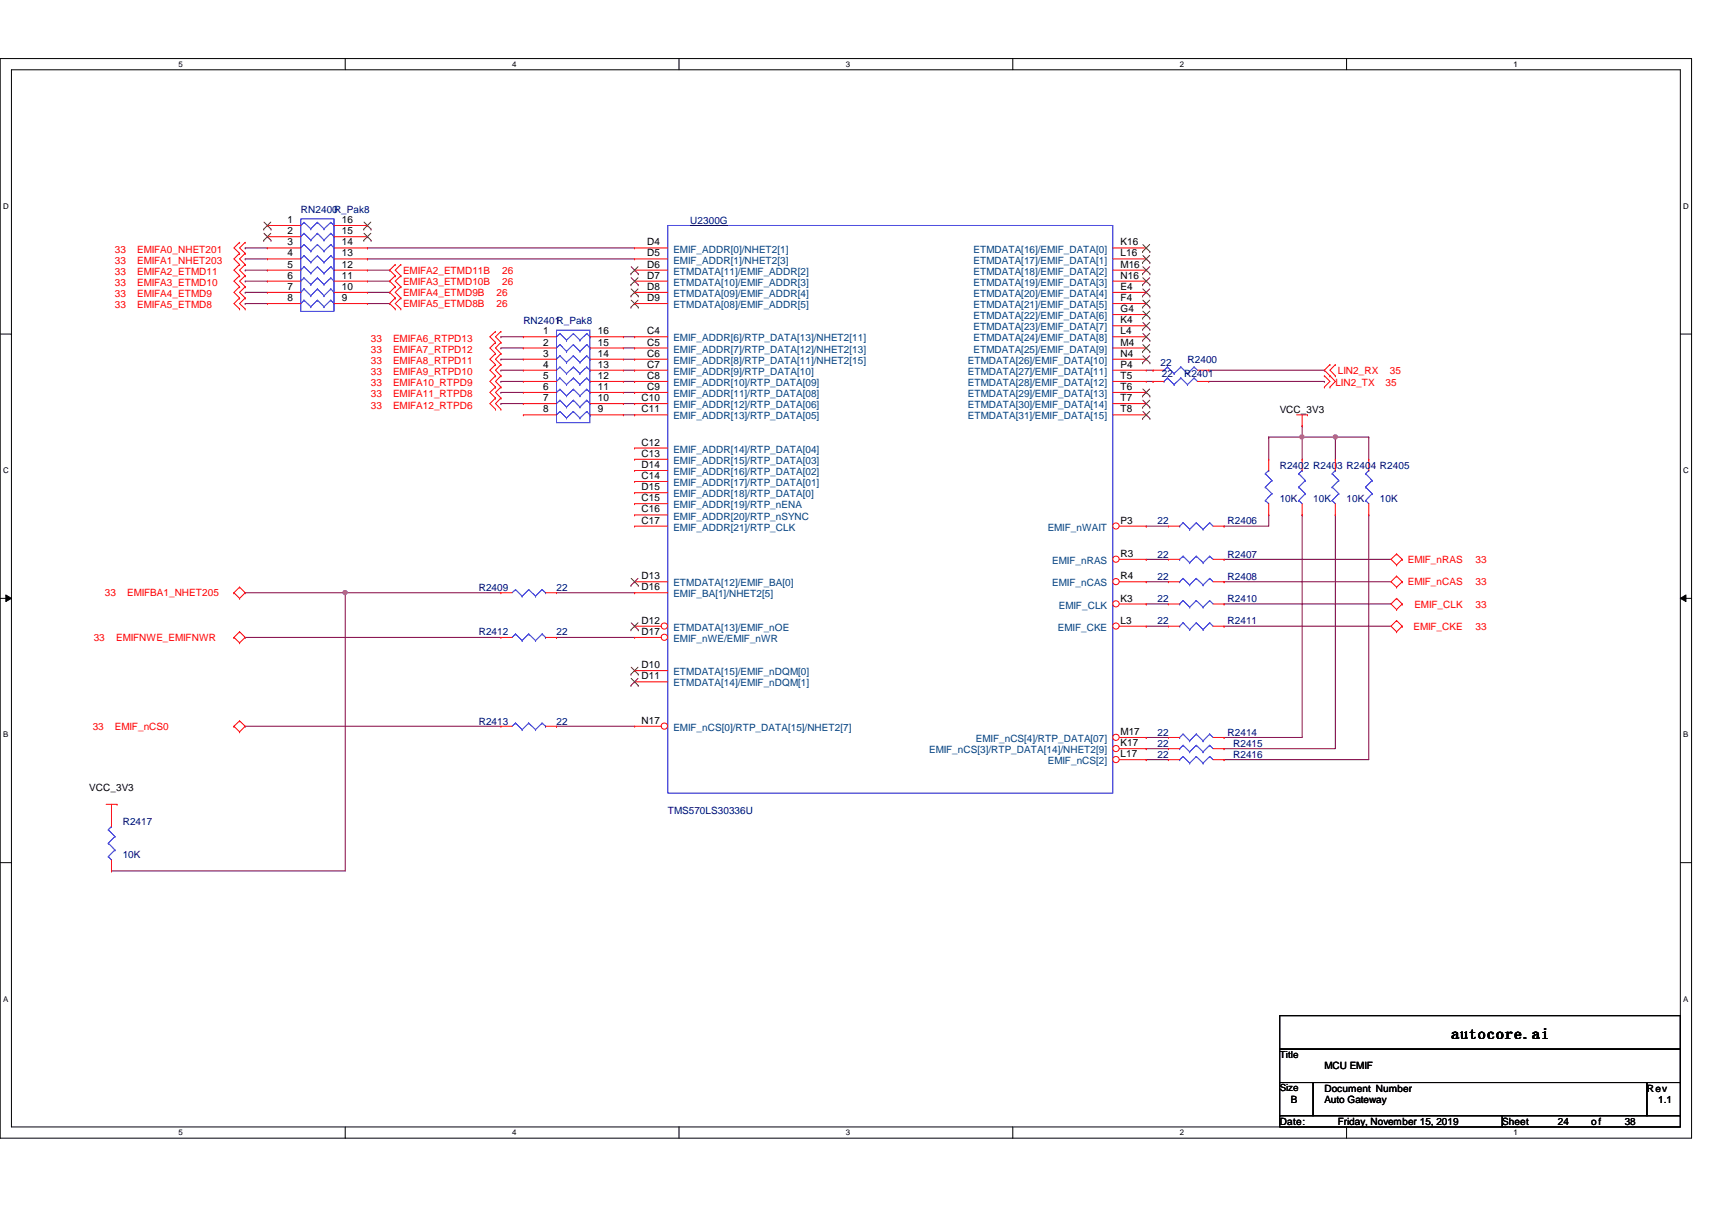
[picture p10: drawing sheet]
<svg xmlns="http://www.w3.org/2000/svg" width="297mm" height="210mm" viewBox="0 0 297 210" stroke-linecap="round" stroke-linejoin="round" font-family="sans-serif">
<path d="M0 10.2h293.5v187.2h-293.5zM2 12.1h289.5v183.4h-289.5z" fill="none" stroke="#000" stroke-width=".17"/>
<g fill="#fff">
<path d="M30.9 10.4h.8v1.5h-.8z"/>
<path d="M30.9 195.7h.8v1.5h-.8z"/>
</g>
<path d="M59.9 10.2v1.9M59.9 195.5v1.9" fill="none" stroke="#000" stroke-width=".17"/>
<g fill="#fff">
<path d="M88.9 10.4h.7v1.5h-.7z"/>
<path d="M88.9 195.7h.7v1.5h-.7z"/>
</g>
<path d="M117.8 10.2v1.9M117.8 195.5v1.9" fill="none" stroke="#000" stroke-width=".17"/>
<g fill="#fff">
<path d="M146.8 10.4h.7v1.5h-.7z"/>
<path d="M146.8 195.7h.7v1.5h-.7z"/>
</g>
<path d="M175.7 10.2v1.9M175.7 195.5v1.9" fill="none" stroke="#000" stroke-width=".17"/>
<g fill="#fff">
<path d="M204.7 10.4h.7v1.5h-.7z"/>
<path d="M204.7 195.7h.7v1.5h-.7z"/>
</g>
<path d="M233.6 10.2v1.9M233.6 195.5v1.9" fill="none" stroke="#000" stroke-width=".17"/>
<g fill="#fff">
<path d="M262.6 10.4h.8v1.5h-.8z"/>
<path d="M262.6 195.7h.8v1.5h-.8z"/>
<path d="M.5 35h1v1.5h-1z"/>
<path d="M292.1 35h.9v1.5h-.9z"/>
<path d="M.5 80.9h1v1.5h-1z"/>
<path d="M292.1 80.9h.9v1.5h-.9z"/>
</g>
<path d="M0 58h2M291.5 58h2" fill="none" stroke="#000" stroke-width=".17"/>
<g fill="#fff">
<path d="M.5 126.7h.9v1.5h-.9z"/>
<path d="M292.1 126.7h.8v1.5h-.8z"/>
</g>
<path d="M0 103.8h2M1 103.2l1 .6-1 .6zM291.5 103.8l1-.6v1.2zM291.5 103.8h2" fill="none" stroke="#000" stroke-width=".17"/>
<path d="M1 103.2l1 .6-1 .6zM291.5 103.8l1-.6v1.2z" fill="#000"/>
<g fill="#fff">
<path d="M.5 172.6h.9v1.5h-.9z"/>
<path d="M292.1 172.6h.8v1.5h-.8z"/>
</g>
<path d="M0 149.6h2M291.5 149.6h2" fill="none" stroke="#000" stroke-width=".17"/>
<g fill="none" stroke="#800040" stroke-width=".17">
<path d="M42.5 43h.1M42.5 44.9h.1M42.5 46.9h.1M42.5 48.8h.1M42.5 50.7h.1M42.5 52.7h.1M42.5 43h3.9M42.5 44.9h3.9M42.5 46.9h3.9M42.5 48.8h3.9M42.5 50.7h3.9M42.5 52.7h3.9"/>
<path d="M86.9 58.4h.1M86.9 58.4h3.9M86.9 60.4h.1M86.9 62.3h.1M86.9 64.2h.1M86.9 66.2h.1M86.9 68.1h.1M86.9 70h.1M86.9 60.4h3.9M86.9 62.3h3.9M86.9 64.2h3.9M86.9 66.2h3.9"/>
<path d="M86.9 68.1h3.9M86.9 70h3.9M198.9 91.3h.1M198.9 97h.1M198.9 97h3.8M198.9 91.3h3.8M212.4 97h.1M212.4 97h28.9M42.5 110.6h.1M42.5 110.6h44.4M59.9 102.8h.1M59.9 102.8h27"/>
<path d="M59.9 102.8v48.3h-40.6M96.6 110.6h.1M96.6 110.6h13.5M96.6 102.8h13.5M110.1 102.8h.1M198.9 108.6h.1M198.9 104.8h.1M198.9 100.9h.1M198.9 104.8h3.8M198.9 100.9h3.8M198.9 108.6h3.8M212.4 104.8h.1"/>
<path d="M212.4 100.9h.1M212.4 108.6h.1M212.4 104.8h28.9M212.4 100.9h28.9M212.4 108.6h28.9M42.5 126h.1M42.5 126h44.4M96.6 126h.1M96.6 126h13.5M198.9 127.9h.1M198.9 129.9h.1M198.9 131.8h.1"/>
<path d="M198.9 127.9h3.8M198.9 129.9h3.8M198.9 131.8h3.8M19.3 151.1h.1"/>
</g>
<circle cx="59.9" cy="102.8" r=".37" fill="#f0f"/>
<circle cx="59.9" cy="102.8" r=".37" fill="none" stroke="#f0f" stroke-width=".17"/>
<path d="M225.9 75.8h.1M225.9 75.8v3.9M225.9 75.8h11.6M231.7 75.8h.1M231.7 75.8v3.9M237.5 75.8h.1M237.5 75.8v3.9M42.5 102.8h.1M42.5 102.8h17.4" fill="none" stroke="#800040" stroke-width=".17"/>
<circle cx="231.7" cy="75.8" r=".37" fill="#f0f"/>
<circle cx="231.7" cy="75.8" r=".37" fill="none" stroke="#f0f" stroke-width=".17"/>
<path d="M220.1 75.8h.1M220.1 75.8v3.9M225.9 73.9h.1M225.9 73.9v1.9h-5.8" fill="none" stroke="#800040" stroke-width=".17"/>
<circle cx="225.9" cy="75.8" r=".37" fill="#f0f"/>
<circle cx="225.9" cy="75.8" r=".37" fill="none" stroke="#f0f" stroke-width=".17"/>
<g fill="none" stroke="#800040" stroke-width=".17">
<path d="M63.8 43h.1M63.8 44.9h.1M63.8 43h46.3M63.8 44.9h46.3M63.8 46.9h3.8M63.8 48.8h3.8M63.8 50.7h3.8M63.8 52.7h3.8M67.6 46.9h.1M67.6 48.8h.1M67.6 50.7h.1M67.6 52.7h.1"/>
<path d="M108.2 58.4h1.9M110.1 58.4h.1M108.2 60.4h1.9M108.2 62.3h1.9M108.2 64.2h1.9M108.2 66.2h1.9M108.2 68.1h1.9M108.2 70h1.9M108.2 72h1.9M110.1 60.4h.1M110.1 62.3h.1M110.1 64.2h.1"/>
<path d="M110.1 66.2h.1M110.1 68.1h.1M110.1 70h.1M110.1 72h.1M198.9 64.2h1.2M198.9 66.2h1.2M200.1 64.2h.1M200.1 66.2h.1M209.7 64.2h20.1M209.7 66.2h20.1M229.8 64.2h.1M229.8 66.2h.1"/>
<path d="M212.4 91.3h.1M220.1 89.3h.1M220.1 89.3v2h-7.7M225.9 89.3h.1M225.9 89.3v38.6h-13.5M231.7 89.3h.1M231.7 89.3v40.6h-19.3M237.5 89.3h.1M237.5 89.3v42.5h-25.1M212.4 131.8h.1M212.4 129.9h.1M212.4 127.9h.1"/>
</g>
<g fill="none" stroke="#f00" stroke-width=".17">
<path d="M41.6 42h.1M41.6 43.9h.1M41.6 45.9h.1M41.6 47.8h.1M41.6 49.7h.1M41.6 51.7h.1M41.6 53.6h.1M41.6 42l-1 1 1 .9M41.6 43.9l-1 1 1 1M41.6 45.9l-1 1 1 .9M41.6 47.8l-1 1 1 .9M41.6 49.7l-1 1 1 1"/>
<path d="M41.6 51.7l-1 1 1 .9M42.5 42h.1M42.5 43.9h.1M42.5 45.9h.1M42.5 47.8h.1M42.5 49.7h.1M42.5 51.7h.1M42.5 53.6h.1M42.5 42l-.9 1 .9 .9M42.5 43.9l-.9 1 .9 1M42.5 45.9l-.9 1 .9 .9M42.5 47.8l-.9 1 .9 .9"/>
<path d="M42.5 49.7l-.9 1 .9 1M42.5 51.7l-.9 1 .9 .9M68.6 45.9h.1M68.6 47.8h.1M68.6 49.7h.1M68.6 51.7h.1M68.6 53.6h.1M68.6 45.9l-1 1 1 .9M68.6 47.8l-1 1 1 .9M68.6 49.7l-1 1 1 1M68.6 51.7l-1 1 1 .9M69.6 47.8h.1"/>
<path d="M69.6 45.9h.1M69.6 49.7h.1M69.6 51.7h.1M69.6 53.6h.1M69.6 45.9l-1 1 1 .9M69.6 47.8l-1 1 1 .9M69.6 49.7l-1 1 1 1M69.6 51.7l-1 1 1 .9M86 57.5h.1M86 59.4h.1M86 59.4l-1 1 1 .9M86 57.5l-1 .9 1 1"/>
<path d="M86.9 57.5h.1M86.9 59.4h.1M86.9 57.5l-.9 .9 .9 1M86.9 59.4l-.9 1 .9 .9M110.1 43h.1M110.1 44.9h.1M110.1 46.9h.1M110.1 48.8h.1M110.1 50.7h.1M110.1 52.7h.1M110.1 58.4h.1M110.1 43h5.8"/>
<path d="M110.1 44.9h5.8M110.1 46.9h5.8M110.1 48.8h5.8M110.1 50.7h5.8M110.1 52.7h5.8M110.1 58.4h5.8M193.1 43h5.8M193.1 44.9h5.8M193.1 46.9h5.8M193.1 48.8h5.8M193.1 50.7h5.8M193.1 52.7h5.8"/>
<path d="M193.1 54.6h5.8M193.1 56.5h5.8M193.1 58.4h5.8M198.9 43h.1M198.9 44.9h.1M198.9 46.9h.1M198.9 48.8h.1M198.9 50.7h.1M198.9 52.7h.1M198.9 54.6h.1M198.9 56.5h.1M198.9 58.4h.1"/>
<path d="M86 61.3h.1M86 63.2h.1M86 65.2h.1M86 67.1h.1M86 69h.1M86 71h.1M86 65.2l-1 1 1 .9M86 61.3l-1 1 1 .9M86 63.2l-1 1 1 1M86 67.1l-1 1 1 .9M86 69l-1 1 1 1M86.9 61.3h.1"/>
<path d="M86.9 63.2h.1M86.9 65.2h.1M86.9 67.1h.1M86.9 69h.1M86.9 71h.1M86.9 61.3l-.9 1 .9 .9M86.9 63.2l-.9 1 .9 1M86.9 65.2l-.9 1 .9 .9M86.9 67.1l-.9 1 .9 .9M86.9 69l-.9 1 .9 1M110.1 60.4h.1M110.1 62.3h.1"/>
<path d="M110.1 64.2h.1M110.1 66.2h.1M110.1 68.1h.1M110.1 70h.1M110.1 72h.1M110.1 77.7h.1M110.1 79.7h.1M110.1 72h5.8M110.1 60.4h5.8M110.1 62.3h5.8M110.1 64.2h5.8M110.1 66.2h5.8"/>
<path d="M110.1 68.1h5.8M110.1 70h5.8M110.1 77.7h5.8M110.1 79.7h5.8M193.1 72h5.8M193.1 60.4h5.8M193.1 62.3h5.8M193.1 64.2h5.8M193.1 66.2h5.8M193.1 68.1h5.8M193.1 70h5.8M198.9 60.4h.1"/>
<path d="M198.9 62.3h.1M198.9 64.2h.1M198.9 66.2h.1M198.9 68.1h.1M198.9 70h.1M198.9 72h.1M225 72h1.9M225.9 73.9h.1M225.9 79.7h.1M225.9 72v1.9M225.9 79.7v1.9M226.9 72h.1"/>
<path d="M229.8 65.2h.1M229.8 67.1h.1M229.8 65.2l1 1-1 .9M230.8 63.2h.1M230.8 65.2h.1M230.8 67.1h.1M230.8 63.2l-1 1 1 1M230.8 65.2l.9 1-.9 .9M231.7 65.2h.1M231.7 63.2h.1M231.7 63.2l-.9 1 .9 1M110.1 81.6h.1"/>
<path d="M110.1 83.5h.1M110.1 85.5h.1M110.1 87.4h.1M110.1 89.3h.1M110.1 91.3h.1M110.1 81.6h5.8M110.1 83.5h5.8M110.1 85.5h5.8M110.1 87.4h5.8M110.1 89.3h5.8M110.1 91.3h5.8M225.9 89.3h.1"/>
<path d="M225.9 87.4v1.9M242.3 99.9h.1M242.3 96.1h.1M242.3 98h.1M242.3 99.9l-1 1 1 1M242.3 99.9l1 1M242.3 96.1l-1 .9 1 1M242.3 96.1l1 .9M243.3 97h.1M243.3 97l-1 1M40.6 102.8h.1M40.6 110.6h.1"/>
<path d="M40.6 102.8l1 1M40.6 110.6l1 .9M41.6 101.9h.1M41.6 103.8h.1M41.6 109.6h.1M41.6 111.5h.1M41.6 101.9l.9 .9-.9 1M41.6 101.9l-1 .9M41.6 109.6l.9 1-.9 .9M41.6 109.6l-1 1M110.1 100.9h.1M110.1 102.8h.1"/>
<path d="M110.1 100.9h5.8M110.1 102.8h5.8M242.3 107.7h.1M242.3 109.6h.1M242.3 103.8h.1M242.3 105.7h.1M242.3 101.9h.1M242.3 107.7l-1 .9 1 1M242.3 107.7l1 .9M242.3 103.8l-1 1 1 .9M242.3 103.8l1 1M243.3 108.6h.1"/>
<path d="M243.3 104.8h.1M243.3 100.9h.1M243.3 108.6l-1 1M243.3 104.8l-1 .9M243.3 100.9l-1 1M18.4 139.5h1.9M19.3 139.5v1.9M20.3 139.5h.1M40.6 126h.1M40.6 126l1 1M41.6 125.1h.1M41.6 127h.1"/>
<path d="M41.6 125.1l.9 .9-.9 1M41.6 125.1l-1 .9M19.3 141.4h.1"/>
</g>
<path d="M222 176.2h69.5v5.8h-69.5zM222 182h69.5v5.8h-69.5zM222 187.8h5.8v5.7h-5.8zM222 193.5h38.6v2h-38.6zM227.8 187.8h57.9v5.7h-57.9zM260.6 193.5h30.9v2h-30.9zM285.7 187.8h5.8v5.7h-5.8z" fill="none" stroke="#000" stroke-width=".17"/>
<g fill="none" stroke="#00f" stroke-width=".17">
<path d="M115.9 39.1h77.2v98.5h-77.2zM225.3 86.8h.1M225.3 84.5h.1M225.3 82.2h.1M225.3 86.8l.6 .6M225.3 84.5l1.2 1.1M225.3 82.2l1.2 1.2M225.9 81.6h.1M225.9 81.6l-.6 .6M226.5 85.6h.1M226.5 83.4h.1M226.5 85.6l-1.2 1.2"/>
<path d="M226.5 83.4l-1.2 1.1"/>
</g>
<path d="M119.8 39.1h6.5" fill="none" stroke="#000080" stroke-width=".17"/>
<g fill="none" stroke="#804000" stroke-width=".17">
<path d="M109.5 47.5h.1M109.5 49.4h.1M109.5 51.4h.1M109.5 53.3h.1M109.5 46.3l1.2 1.2M109.5 48.2l1.2 1.2M109.5 50.1l1.2 1.3M109.5 52.1l1.2 1.2M110.7 46.3l-1.2 1.2M110.7 48.2l-1.2 1.2M110.7 50.1l-1.2 1.3M110.7 52.1l-1.2 1.2"/>
<path d="M110.7 47.5h.1M110.7 49.4h.1M110.7 51.4h.1M110.7 53.3h.1M198.2 43.6h.1M198.2 45.6h.1M198.2 47.5h.1M198.2 49.4h.1M198.2 51.4h.1M198.2 53.3h.1M198.2 55.2h.1M198.2 57.1h.1"/>
<path d="M198.2 59.1h.1M198.3 42.4l1.2 1.2M198.3 44.3l1.2 1.3M198.3 46.3l1.2 1.2M198.3 48.2l1.2 1.2M198.3 50.1l1.2 1.3M198.3 52.1l1.2 1.2M198.3 54l1.2 1.2M198.3 55.9l1.2 1.2M198.3 57.8l1.2 1.3M198.3 59.8l1.2 1.2M199.5 42.4l-1.3 1.2"/>
<path d="M199.5 44.3l-1.3 1.3M199.5 46.3l-1.3 1.2M199.5 48.2l-1.3 1.2M199.5 50.1l-1.3 1.3M199.5 52.1l-1.3 1.2M199.5 54l-1.3 1.2M199.5 55.9l-1.3 1.2M199.5 57.8l-1.3 1.3M199.5 59.8l-1.3 1.2M199.5 43.6h.1M199.5 45.6h.1M199.5 47.5h.1"/>
<path d="M199.5 49.4h.1M199.5 51.4h.1M199.5 53.3h.1M199.5 55.2h.1M199.5 57.1h.1M199.5 59.1h.1M198.2 61h.1M198.2 62.9h.1M198.2 68.7h.1M198.2 70.7h.1M198.2 72.6h.1M198.3 61.7l1.2 1.2"/>
<path d="M198.3 67.5l1.2 1.2M198.3 69.4l1.2 1.3M198.3 71.4l1.2 1.2M199.5 61.7l-1.3 1.2M199.5 67.5l-1.3 1.2M199.5 69.4l-1.3 1.3M199.5 71.4l-1.3 1.2M199.5 61h.1M199.5 62.9h.1M199.5 68.7h.1M199.5 70.7h.1M199.5 72.6h.1"/>
<path d="M109.5 101.6h.1M109.5 100.3l1.2 1.3M110.7 100.3l-1.2 1.3M110.7 101.6h.1"/>
</g>
<circle cx="115.3" cy="108.6" r=".55" fill="#fff"/>
<g fill="none" stroke="#f00" stroke-width=".17">
<path d="M110.1 108.6h.1M110.1 108.6h4.6"/>
<circle cx="115.3" cy="108.6" r=".55"/>
</g>
<path d="M109.5 109.3h.1M109.5 108l1.2 1.3M110.7 108l-1.2 1.3M110.7 109.3h.1" fill="none" stroke="#804000" stroke-width=".17"/>
<circle cx="115.3" cy="110.5" r=".55" fill="#fff"/>
<g fill="none" stroke="#f00" stroke-width=".17">
<path d="M110.1 110.6h.1M110.1 116.3h.1M110.1 118.3h.1M110.1 110.6h4.6M110.1 116.3h5.8M110.1 118.3h5.8"/>
<circle cx="115.3" cy="110.5" r=".55"/>
</g>
<path d="M109.5 117h.1M109.5 118.9h.1M109.5 115.7l1.2 1.3M109.5 117.7l1.2 1.2M110.7 115.7l-1.2 1.3M110.7 117.7l-1.2 1.2M110.7 117h.1M110.7 118.9h.1" fill="none" stroke="#804000" stroke-width=".17"/>
<circle cx="115.3" cy="126" r=".55" fill="#fff"/>
<g fill="none" stroke="#f00" stroke-width=".17">
<path d="M110.1 126h.1M110.1 126h4.6"/>
<circle cx="115.3" cy="126" r=".55"/>
</g>
<circle cx="193.6" cy="129.9" r=".55" fill="#fff"/>
<g fill="none" stroke="#f00" stroke-width=".17">
<path d="M194.2 129.9h4.7M198.9 129.9h.1"/>
<circle cx="193.6" cy="129.9" r=".55"/>
</g>
<circle cx="193.6" cy="127.9" r=".55" fill="#fff"/>
<g fill="none" stroke="#f00" stroke-width=".17">
<path d="M194.2 127.9h4.7M198.9 127.9h.1"/>
<circle cx="193.6" cy="127.9" r=".55"/>
</g>
<circle cx="193.6" cy="131.8" r=".55" fill="#fff"/>
<g fill="none" stroke="#f00" stroke-width=".17">
<path d="M194.2 131.8h4.7M198.9 131.8h.1"/>
<circle cx="193.6" cy="131.8" r=".55"/>
</g>
<circle cx="193.6" cy="108.6" r=".55" fill="#fff"/>
<g fill="none" stroke="#f00" stroke-width=".17">
<path d="M194.2 108.6h4.7M198.9 108.6h.1"/>
<circle cx="193.6" cy="108.6" r=".55"/>
</g>
<circle cx="193.6" cy="104.7" r=".55" fill="#fff"/>
<g fill="none" stroke="#f00" stroke-width=".17">
<path d="M194.2 104.8h4.7M198.9 104.8h.1"/>
<circle cx="193.6" cy="104.7" r=".55"/>
</g>
<circle cx="193.6" cy="100.9" r=".55" fill="#fff"/>
<g fill="none" stroke="#f00" stroke-width=".17">
<path d="M194.2 100.9h4.7M198.9 100.9h.1"/>
<circle cx="193.6" cy="100.9" r=".55"/>
</g>
<circle cx="193.6" cy="97" r=".55" fill="#fff"/>
<g fill="none" stroke="#f00" stroke-width=".17">
<path d="M194.2 97h4.7M198.9 97h.1"/>
<circle cx="193.6" cy="97" r=".55"/>
</g>
<circle cx="193.6" cy="91.2" r=".55" fill="#fff"/>
<g fill="none" stroke="#f00" stroke-width=".17">
<path d="M46.4 39.1h.1M46.4 39.1h5.8M58 39.1h5.8M63.8 39.1h.1M46.4 41.1h.1M46.4 43h.1M46.4 44.9h.1M46.4 46.9h.1M46.4 48.8h.1M46.4 50.7h.1M46.4 52.7h.1M46.4 41.1h5.8"/>
<path d="M46.4 43h5.8M46.4 44.9h5.8M46.4 46.9h5.8M46.4 48.8h5.8M46.4 50.7h5.8M46.4 52.7h5.8M58 41.1h5.8M58 43h5.8M58 44.9h5.8M58 46.9h5.8M58 48.8h5.8M58 50.7h5.8"/>
<path d="M58 52.7h5.8M63.8 52.7h.1M63.8 50.7h.1M63.8 48.8h.1M63.8 46.9h.1M63.8 44.9h.1M63.8 43h.1M63.8 41.1h.1M90.8 58.4h.1M90.8 58.4h5.8M102.4 58.4h5.8M108.2 58.4h.1"/>
<path d="M90.8 60.4h.1M90.8 62.3h.1M90.8 64.2h.1M90.8 66.2h.1M90.8 68.1h.1M90.8 70h.1M90.8 72h.1M90.8 64.2h5.8M90.8 60.4h5.8M90.8 62.3h5.8M90.8 66.2h5.8M90.8 68.1h5.8"/>
<path d="M90.8 70h5.8M90.8 72h5.8M102.4 64.2h5.8M102.4 60.4h5.8M102.4 62.3h5.8M102.4 66.2h5.8M102.4 68.1h5.8M102.4 70h5.8M102.4 72h5.8M108.2 72h.1M108.2 70h.1M108.2 68.1h.1"/>
<path d="M108.2 66.2h.1M108.2 64.2h.1M108.2 62.3h.1M108.2 60.4h.1M200.1 64.2h.1M200.1 66.2h.1M200.1 64.2h1.9M200.1 66.2h1.9M207.8 64.2h1.9M207.8 66.2h1.9M209.7 64.2h.1M209.7 66.2h.1"/>
<path d="M220.1 79.7h.1M220.1 79.7v1.9M231.7 79.7h.1M231.7 79.7v1.9M237.5 79.7h.1M237.5 79.7v1.9M194.2 91.3h4.7M198.9 91.3h.1M202.7 91.3h.1M202.7 97h.1M202.7 91.3h2M202.7 97h2"/>
<path d="M210.5 91.3h1.9M210.5 97h1.9M212.4 91.3h.1M212.4 97h.1M220.1 89.3h.1M220.1 87.4v1.9M231.7 89.3h.1M231.7 87.4v1.9M237.5 89.3h.1M237.5 87.4v1.9M86.9 102.8h.1M86.9 110.6h.1"/>
<path d="M86.9 102.8h2M86.9 110.6h2M94.7 102.8h1.9M94.7 110.6h1.9M96.6 102.8h.1M96.6 110.6h.1M202.7 100.9h.1M202.7 104.8h.1M202.7 108.6h.1M202.7 100.9h2M202.7 104.8h2M202.7 108.6h2"/>
<path d="M210.5 100.9h1.9M210.5 104.8h1.9M210.5 108.6h1.9M212.4 100.9h.1M212.4 104.8h.1M212.4 108.6h.1M86.9 126h.1M86.9 126h2M94.7 126h1.9M96.6 126h.1M202.7 131.8h.1M202.7 127.9h.1"/>
<path d="M202.7 129.9h.1M202.7 131.8h2M202.7 127.9h2M202.7 129.9h2M210.5 131.8h1.9M210.5 127.9h1.9M210.5 129.9h1.9M212.4 131.8h.1M212.4 127.9h.1M212.4 129.9h.1M19.3 151.1h.1M19.3 141.4h.1"/>
<path d="M19.3 141.4v2M19.3 149.2v1.9"/>
<circle cx="193.6" cy="91.2" r=".55"/>
</g>
<g fill="none" stroke="#00f" stroke-width=".17">
<path d="M52.2 38h5.8v16h-5.8zM52.7 38.6h.1M52.7 38.6l1.2 1.1M52.7 38.6l-.5 .5M53.9 39.7h.1M55.1 38.6h.1M55.1 38.6l1.1 1.1M55.1 38.6l-1.2 1.1M56.2 39.7h.1M57.4 38.6h.1M57.4 38.6l.6 .5M57.4 38.6l-1.2 1.1"/>
<path d="M58 39.1h.1M52.7 40.5h.1M52.7 42.4h.1M52.7 44.4h.1M52.7 46.3h.1M52.7 48.2h.1M52.7 50.1h.1M52.7 52.1h.1M52.7 40.5l1.2 1.2M52.7 40.5l-.5 .6M52.7 42.4l1.2 1.2M52.7 42.4l-.5 .6"/>
<path d="M52.7 44.4l1.2 1.1M52.7 44.4l-.5 .5M52.7 46.3l1.2 1.1M52.7 46.3l-.5 .6M52.7 48.2l1.2 1.2M52.7 48.2l-.5 .6M52.7 50.1l1.2 1.2M52.7 50.1l-.5 .6M52.7 52.1l1.2 1.1M52.7 52.1l-.5 .6M53.9 41.7h.1M53.9 43.6h.1"/>
<path d="M53.9 45.5h.1M53.9 47.4h.1M53.9 49.4h.1M53.9 51.3h.1M53.9 53.2h.1M55.1 40.5h.1M55.1 42.4h.1M55.1 44.4h.1M55.1 46.3h.1M55.1 48.2h.1M55.1 50.1h.1M55.1 52.1h.1"/>
<path d="M55.1 40.5l1.1 1.2M55.1 40.5l-1.2 1.2M55.1 42.4l1.1 1.2M55.1 42.4l-1.2 1.2M55.1 44.4l1.1 1.1M55.1 44.4l-1.2 1.1M55.1 46.3l1.1 1.1M55.1 46.3l-1.2 1.1M55.1 48.2l1.1 1.2M55.1 48.2l-1.2 1.2M55.1 50.1l1.1 1.2M55.1 50.1l-1.2 1.2"/>
<path d="M55.1 52.1l1.1 1.1M55.1 52.1l-1.2 1.1M56.2 41.7h.1M56.2 43.6h.1M56.2 45.5h.1M56.2 47.4h.1M56.2 49.4h.1M56.2 51.3h.1M56.2 53.2h.1M57.4 40.5h.1M57.4 42.4h.1M57.4 44.4h.1"/>
<path d="M57.4 46.3h.1M57.4 48.2h.1M57.4 50.1h.1M57.4 52.1h.1M57.4 40.5l.6 .6M57.4 40.5l-1.2 1.2M57.4 42.4l.6 .6M57.4 42.4l-1.2 1.2M57.4 44.4l.6 .5M57.4 44.4l-1.2 1.1M57.4 46.3l.6 .6M57.4 46.3l-1.2 1.1"/>
<path d="M57.4 48.2l.6 .6M57.4 48.2l-1.2 1.2M57.4 50.1l.6 .6M57.4 50.1l-1.2 1.2M57.4 52.1l.6 .6M57.4 52.1l-1.2 1.1M58 41.1h.1M58 43h.1M58 44.9h.1M58 46.9h.1M58 48.8h.1M58 50.7h.1"/>
<path d="M58 52.7h.1M96.6 57.3h5.8v16h-5.8zM97.2 57.9h.1M97.2 59.8h.1M97.2 57.9l1.1 1.1M97.2 57.9l-.6 .5M97.2 59.8l1.1 1.2M97.2 59.8l-.6 .6M98.3 59h.1M99.5 57.9h.1M99.5 59.8h.1M99.5 57.9l1.1 1.1"/>
<path d="M99.5 57.9l-1.2 1.1M99.5 59.8l1.1 1.2M99.5 59.8l-1.2 1.2M100.6 59h.1M101.8 57.9h.1M101.8 59.8h.1M101.8 57.9l.6 .5M101.8 57.9l-1.2 1.1M101.8 59.8l.6 .6M101.8 59.8l-1.2 1.2M102.4 58.4h.1M97.2 61.7h.1"/>
<path d="M97.2 63.7h.1M97.2 65.6h.1M97.2 67.5h.1M97.2 69.4h.1M97.2 71.4h.1M97.2 61.7l1.1 1.2M97.2 61.7l-.6 .6M97.2 63.7l1.1 1.1M97.2 63.7l-.6 .5M97.2 65.6l1.1 1.1M97.2 65.6l-.6 .6M97.2 67.5l1.1 1.2"/>
<path d="M97.2 67.5l-.6 .6M97.2 69.4l1.1 1.2M97.2 69.4l-.6 .6M97.2 71.4l1.1 1.1M97.2 71.4l-.6 .6M98.3 61h.1M98.3 62.9h.1M98.3 64.8h.1M98.3 66.7h.1M98.3 68.7h.1M98.3 70.6h.1M98.3 72.5h.1"/>
<path d="M99.5 61.7h.1M99.5 63.7h.1M99.5 65.6h.1M99.5 67.5h.1M99.5 69.4h.1M99.5 71.4h.1M99.5 61.7l1.1 1.2M99.5 61.7l-1.2 1.2M99.5 63.7l1.1 1.1M99.5 63.7l-1.2 1.1M99.5 65.6l1.1 1.1M99.5 65.6l-1.2 1.1"/>
<path d="M99.5 67.5l1.1 1.2M99.5 67.5l-1.2 1.2M99.5 69.4l1.1 1.2M99.5 69.4l-1.2 1.2M99.5 71.4l1.1 1.1M99.5 71.4l-1.2 1.1M100.6 61h.1M100.6 62.9h.1M100.6 64.8h.1M100.6 66.7h.1M100.6 68.7h.1M100.6 70.6h.1"/>
<path d="M100.6 72.5h.1M101.8 61.7h.1M101.8 63.7h.1M101.8 65.6h.1M101.8 67.5h.1M101.8 69.4h.1M101.8 71.4h.1M101.8 61.7l.6 .6M101.8 61.7l-1.2 1.2M101.8 63.7l.6 .5M101.8 63.7l-1.2 1.1M101.8 65.6l.6 .6"/>
<path d="M101.8 65.6l-1.2 1.1M101.8 67.5l.6 .6M101.8 67.5l-1.2 1.2M101.8 69.4l.6 .6M101.8 69.4l-1.2 1.2M101.8 71.4l.6 .6M101.8 71.4l-1.2 1.1M102.4 60.4h.1M102.4 62.3h.1M102.4 64.2h.1M102.4 66.2h.1M102.4 68.1h.1"/>
<path d="M102.4 70h.1M102.4 72h.1M202 64.2h.1M202 66.2h.1M202.6 63.7h.1M202.6 65.6h.1M202.6 63.7l1.1 1.1M202.6 63.7l-.6 .5M202.6 65.6l1.1 1.1M202.6 65.6l-.6 .6M203.7 64.8h.1M203.7 66.7h.1"/>
<path d="M204.9 63.7h.1M204.9 65.6h.1M204.9 63.7l1.1 1.1M204.9 63.7l-1.2 1.1M204.9 65.6l1.1 1.1M204.9 65.6l-1.2 1.1M206 64.8h.1M206 66.7h.1M207.2 63.7h.1M207.2 65.6h.1M207.2 63.7l.6 .5M207.2 63.7l-1.2 1.1"/>
<path d="M207.2 65.6l.6 .6M207.2 65.6l-1.2 1.1M204.7 91.3h.1M204.7 97h.1M205.3 90.7h.1M205.3 96.5h.1M205.3 90.7l1.1 1.1M205.3 90.7l-.6 .6M205.3 96.5l1.1 1.1M205.3 96.5l-.6 .5M206.4 91.8h.1M206.4 97.6h.1"/>
<path d="M207.6 90.7h.1M207.6 96.5h.1M207.6 90.7l1.1 1.1M207.6 90.7l-1.2 1.1M207.6 96.5l-1.2 1.1M207.6 96.5l1.1 1.1M208.7 91.8h.1M208.7 97.6h.1M209.9 90.7h.1M209.9 96.5h.1M209.9 90.7l.6 .6M209.9 90.7l-1.2 1.1"/>
<path d="M209.9 96.5l.6 .5M209.9 96.5l-1.2 1.1M219.5 86.8h.1M219.5 84.5h.1M219.5 82.2h.1M219.5 86.8l.6 .6M219.5 84.5l1.2 1.1M219.5 82.2l1.2 1.2M220.1 81.6h.1M220.1 81.6l-.6 .6M220.7 85.6h.1M220.7 83.4h.1"/>
<path d="M220.7 85.6l-1.2 1.2M220.7 83.4l-1.2 1.1M231.1 86.8h.1M231.1 84.5h.1M231.1 82.2h.1M231.1 86.8l.6 .6M231.1 84.5l1.2 1.1M231.1 82.2l1.2 1.2M231.7 81.6h.1M231.7 81.6l-.6 .6M232.3 85.6h.1M232.3 83.4h.1"/>
<path d="M232.3 85.6l-1.2 1.2M232.3 83.4l-1.2 1.1M236.9 86.8h.1M236.9 84.5h.1M236.9 82.2h.1M236.9 86.8l.6 .6M236.9 84.5l1.2 1.1M236.9 82.2l1.2 1.2M237.5 81.6h.1M237.5 81.6l-.6 .6M238.1 85.6h.1M238.1 83.4h.1"/>
<path d="M238.1 85.6l-1.2 1.2M238.1 83.4l-1.2 1.1M89.4 102.3h.1M89.4 110h.1M89.4 102.3l-.5 .5M89.4 102.3l1.2 1.1M89.4 110l-.5 .6M89.4 110l1.2 1.1M90.6 103.4h.1M90.6 111.1h.1M91.7 102.3h.1M91.7 110h.1"/>
<path d="M91.7 102.3l-1.1 1.1M91.7 102.3l1.2 1.1M91.7 110l-1.1 1.1M91.7 110l1.2 1.1M92.9 103.4h.1M92.9 111.1h.1M94.1 102.3h.1M94.1 110h.1M94.1 102.3l-1.2 1.1M94.1 102.3l.6 .5M94.1 110l-1.2 1.1M94.1 110l.6 .6"/>
<path d="M94.7 102.8h.1M94.7 110.6h.1M204.7 100.9h.1M204.7 104.8h.1M204.7 108.6h.1M205.3 100.3h.1M205.3 104.2h.1M205.3 108h.1M205.3 100.3l1.1 1.2M205.3 100.3l-.6 .6M205.3 104.2l1.1 1.1M205.3 104.2l-.6 .6"/>
<path d="M205.3 108l1.1 1.2M205.3 108l-.6 .6M206.4 101.5h.1M206.4 105.3h.1M206.4 109.2h.1M207.6 100.3h.1M207.6 104.2h.1M207.6 108h.1M207.6 100.3l1.1 1.2M207.6 100.3l-1.2 1.2M207.6 104.2l1.1 1.1M207.6 104.2l-1.2 1.1"/>
<path d="M207.6 108l1.1 1.2M207.6 108l-1.2 1.2M208.7 101.5h.1M208.7 105.3h.1M208.7 109.2h.1M209.9 100.3h.1M209.9 104.2h.1M209.9 108h.1M209.9 100.3l.6 .6M209.9 100.3l-1.2 1.2M209.9 104.2l.6 .6M209.9 104.2l-1.2 1.1"/>
<path d="M209.9 108l.6 .6M209.9 108l-1.2 1.2M89.4 125.4h.1M89.4 125.4l-.5 .6M89.4 125.4l1.2 1.2M90.6 126.6h.1M91.7 125.4h.1M91.7 125.4l-1.1 1.2M91.7 125.4l1.2 1.2M92.9 126.6h.1M94.1 125.4h.1M94.1 125.4l-1.2 1.2"/>
<path d="M94.1 125.4l.6 .6M94.7 126h.1M204.7 131.8h.1M204.7 127.9h.1M204.7 129.9h.1M205.3 131.2h.1M205.3 127.3h.1M205.3 129.3h.1M205.3 131.2l1.1 1.2M205.3 131.2l-.6 .6M205.3 127.3l1.1 1.2M205.3 127.3l-.6 .6"/>
<path d="M205.3 129.3l1.1 1.1M205.3 129.3l-.6 .6M206.4 132.4h.1M206.4 128.5h.1M206.4 130.4h.1M207.6 131.2h.1M207.6 127.3h.1M207.6 129.3h.1M207.6 131.2l1.1 1.2M207.6 131.2l-1.2 1.2M207.6 127.3l1.1 1.2M207.6 127.3l-1.2 1.2"/>
<path d="M207.6 129.3l1.1 1.1M207.6 129.3l-1.2 1.1M208.7 132.4h.1M208.7 128.5h.1M208.7 130.4h.1M209.9 131.2h.1M209.9 127.3h.1M209.9 129.3h.1M209.9 131.2l.6 .6M209.9 131.2l-1.2 1.2M209.9 127.3l.6 .6M209.9 127.3l-1.2 1.2"/>
<path d="M209.9 129.3l.6 .6M209.9 129.3l-1.2 1.1M18.8 148.6h.1M18.8 146.3h.1M18.8 143.9h.1M18.8 148.6l.5 .6M18.8 146.3l1.1 1.1M18.8 143.9l1.1 1.2M19.3 143.4h.1M19.3 143.4l-.5 .5M19.9 147.4h.1M19.9 145.1h.1"/>
<path d="M19.9 147.4l-1.1 1.2M19.9 145.1l-1.1 1.2"/>
</g>
<g fill="none" stroke="#804000" stroke-width=".17">
<path d="M45.8 39.8h.1M45.8 38.5l1.2 1.3M47 38.5l-1.2 1.3M47 39.8h.1M63.1 39.8h.1M63.2 38.5l1.2 1.3M64.3 38.5l-1.2 1.3M64.4 39.8h.1M45.8 41.7h.1M45.8 40.5l1.2 1.2M47 40.5l-1.2 1.2M47 41.7h.1"/>
<path d="M63.1 41.7h.1M63.2 40.5l1.2 1.2M64.3 40.5l-1.2 1.2M64.4 41.7h.1"/>
</g>
<circle cx="59.9" cy="102.8" r=".37" fill="#f0f"/>
<circle cx="59.9" cy="102.8" r=".37" fill="none" stroke="#f0f" stroke-width=".17"/>
<circle cx="231.7" cy="75.8" r=".37" fill="#f0f"/>
<circle cx="231.7" cy="75.8" r=".37" fill="none" stroke="#f0f" stroke-width=".17"/>
<circle cx="225.9" cy="75.8" r=".37" fill="#f0f"/>
<circle cx="225.9" cy="75.8" r=".37" fill="none" stroke="#f0f" stroke-width=".17"/>
<text font-size="2.7" x="251.9" y="180.2">autocore.ai</text>
<g font-size="1.7">
<text x="49.9" y="38.7">1</text>
<text x="49.9" y="40.6">2</text>
<text x="59.3" y="40.6">15</text>
<text x="59.3" y="38.7">16</text>
<text x="49.9" y="42.6">3</text>
<text x="49.9" y="44.5">4</text>
<text x="49.9" y="46.4">5</text>
<text x="59.3" y="46.4">12</text>
<text x="59.3" y="44.5">13</text>
<text x="59.3" y="42.6">14</text>
<text x="112.3" y="42.6">D4</text>
<text x="112.3" y="44.5">D5</text>
<text x="112.3" y="46.4">D6</text>
<text x="194.4" y="42.6">K16</text>
<text x="194.4" y="44.5">L16</text>
<text x="194.4" y="46.4">M16</text>
<text x="49.9" y="48.3">6</text>
<text x="49.9" y="50.3">7</text>
<text x="49.9" y="52.2">8</text>
<text x="59.3" y="52.2">9</text>
<text x="59.3" y="50.3">10</text>
<text x="59.3" y="48.3">11</text>
<text x="112.3" y="48.3">D7</text>
<text x="112.3" y="50.3">D8</text>
<text x="112.3" y="52.2">D9</text>
<text x="194.4" y="48.3">N16</text>
<text x="194.4" y="50.3">E4</text>
<text x="194.4" y="52.2">F4</text>
<text x="94.2" y="58">1</text>
<text x="94.2" y="59.9">2</text>
<text x="103.7" y="59.9">15</text>
<text x="103.7" y="58">16</text>
<text x="112.3" y="58">C4</text>
<text x="112.3" y="59.9">C5</text>
<text x="194.4" y="54.1">G4</text>
<text x="194.4" y="56.1">K4</text>
<text x="194.4" y="58">L4</text>
<text x="194.4" y="59.9">M4</text>
<text x="94.2" y="61.9">3</text>
<text x="94.2" y="63.8">4</text>
<text x="94.2" y="65.7">5</text>
<text x="103.7" y="65.7">12</text>
<text x="103.7" y="63.8">13</text>
<text x="103.7" y="61.9">14</text>
<text x="112.3" y="61.9">C6</text>
<text x="112.3" y="63.8">C7</text>
<text x="112.3" y="65.7">C8</text>
<text x="194.4" y="61.9">N4</text>
<text x="194.4" y="63.8">P4</text>
<text x="194.4" y="65.7">T5</text>
<text x="94.2" y="67.6">6</text>
<text x="94.2" y="69.6">7</text>
<text x="94.2" y="71.5">8</text>
<text x="103.7" y="71.5">9</text>
<text x="103.7" y="69.6">10</text>
<text x="103.7" y="67.6">11</text>
<text x="111.3" y="69.6">C10</text>
<text x="111.3" y="71.5">C11</text>
<text x="112.3" y="67.6">C9</text>
<text x="194.4" y="67.6">T6</text>
<text x="194.4" y="69.6">T7</text>
<text x="194.4" y="71.5">T8</text>
<text x="222" y="71.6">VCC_3V3</text>
<text x="111.3" y="77.3">C12</text>
<text x="111.3" y="79.2">C13</text>
<text x="111.3" y="81.2">D14</text>
<text x="111.3" y="83.1">C14</text>
<text x="111.3" y="85">D15</text>
<text x="111.3" y="87">C15</text>
<text x="111.3" y="88.9">C16</text>
<text x="111.3" y="90.8">C17</text>
<text x="194.4" y="90.8">P3</text>
<text x="111.3" y="100.5">D13</text>
<text x="194.4" y="100.5">R4</text>
<text x="194.4" y="96.6">R3</text>
<text x="111.3" y="102.4">D16</text>
<text x="194.4" y="104.4">K3</text>
<text x="111.3" y="108.2">D12</text>
<text x="111.3" y="110.2">D17</text>
<text x="194.4" y="108.2">L3</text>
<text x="111.3" y="115.9">D10</text>
<text x="111.3" y="117.9">D11</text>
<text x="111.3" y="125.6">N17</text>
<text x="194.4" y="129.5">K17</text>
<text x="194.4" y="127.5">M17</text>
<text x="194.4" y="131.4">L17</text>
<text x="15.5" y="137.2">VCC_3V3</text>
<text x="222" y="183.5">Title</text>
<text x="229.8" y="185.5">MCU EMIF</text>
<text x="222" y="189.3">Size</text>
<text x="224" y="191.3">B</text>
<text x="229.8" y="189.4">Document Number</text>
<text x="229.8" y="191.3">Auto Gateway</text>
<text x="285.7" y="189.4">Rev</text>
<text x="287.7" y="191.3">1.1</text>
<text x="222" y="195.2">Date:</text>
<text x="232.1" y="195.2">Friday, November 15, 2019</text>
<text x="260.6" y="195.2">Sheet</text>
<text x="270.3" y="195.2">24</text>
<text x="276.1" y="195.2">of</text>
<text x="281.9" y="195.2">38</text>
</g>
<g font-size="1.7" fill="#000080">
<text x="52.2" y="36.9">RN2400R_Pak8</text>
<text x="119.8" y="38.8">U2300G</text>
<text x="90.8" y="56.2">RN2401R_Pak8</text>
<text x="201.4" y="63.5">22</text>
<text x="201.6" y="65.4">22</text>
<text x="205.4" y="65.4">R2401</text>
<text x="206" y="62.9">R2400</text>
<text x="222" y="81.3">R2402 R2403 R2404 R2405</text>
<text x="222" y="87.1">10K</text>
<text x="227.8" y="87.1">10K</text>
<text x="233.6" y="87.1">10K</text>
<text x="239.4" y="87.1">10K</text>
<text x="200.8" y="90.9">22</text>
<text x="213" y="90.9">R2406</text>
<text x="200.8" y="100.6">22</text>
<text x="200.8" y="96.7">22</text>
<text x="213" y="100.6">R2408</text>
<text x="213" y="96.7">R2407</text>
<text x="83.1" y="102.5">R2409</text>
<text x="96.6" y="102.5">22</text>
<text x="200.8" y="104.4">22</text>
<text x="213" y="104.4">R2410</text>
<text x="83.1" y="110.2">R2412</text>
<text x="96.6" y="110.2">22</text>
<text x="200.8" y="108.3">22</text>
<text x="213" y="108.3">R2411</text>
<text x="83.1" y="125.7">R2413</text>
<text x="96.6" y="125.7">22</text>
<text x="200.8" y="131.5">22</text>
<text x="200.8" y="127.6">22</text>
<text x="200.8" y="129.5">22</text>
<text x="213" y="127.6">R2414</text>
<text x="213.9" y="131.5">R2416</text>
<text x="213.9" y="129.5">R2415</text>
<text x="21.3" y="143">R2417</text>
<text x="115.9" y="141.1">TMS570LS30336U</text>
<text x="21.3" y="148.8">10K</text>
</g>
<g font-size="1.7" fill="#f00">
<text x="19.9" y="43.8">33</text>
<text x="19.9" y="45.8">33</text>
<text x="19.9" y="47.7">33</text>
<text x="23.8" y="43.8">EMIFA0_NHET201</text>
<text x="23.8" y="45.8">EMIFA1_NHET203</text>
<text x="23.8" y="47.7">EMIFA2_ETMD11</text>
<text x="69.9" y="47.5">EMIFA2_ETMD11B</text>
<text x="87.1" y="47.5">26</text>
<text x="19.9" y="49.6">33</text>
<text x="19.9" y="51.6">33</text>
<text x="19.9" y="53.5">33</text>
<text x="23.8" y="49.6">EMIFA3_ETMD10</text>
<text x="23.8" y="51.6">EMIFA4_ETMD9</text>
<text x="23.8" y="53.5">EMIFA5_ETMD8</text>
<text x="69.9" y="49.4">EMIFA3_ETMD10B</text>
<text x="69.9" y="51.4">EMIFA4_ETMD9B</text>
<text x="69.9" y="53.3">EMIFA5_ETMD8B</text>
<text x="86.1" y="51.4">26</text>
<text x="86.1" y="53.3">26</text>
<text x="87.1" y="49.4">26</text>
<text x="64.3" y="59.3">33</text>
<text x="68.2" y="59.3">EMIFA6_RTPD13</text>
<text x="64.3" y="61.2">33</text>
<text x="64.3" y="63.1">33</text>
<text x="64.3" y="65.1">33</text>
<text x="68.2" y="61.2">EMIFA7_RTPD12</text>
<text x="68.2" y="63.1">EMIFA8_RTPD11</text>
<text x="68.2" y="65.1">EMIFA9_RTPD10</text>
<text x="232.1" y="64.9">LIN2_RX</text>
<text x="241.2" y="64.9">35</text>
<text x="64.3" y="67">33</text>
<text x="64.3" y="68.9">33</text>
<text x="64.3" y="70.9">33</text>
<text x="68.2" y="67">EMIFA10_RTPD9</text>
<text x="68.2" y="68.9">EMIFA11_RTPD8</text>
<text x="68.2" y="70.9">EMIFA12_RTPD6</text>
<text x="231.7" y="67">LIN2_TX</text>
<text x="240.4" y="67">35</text>
<text x="244.3" y="101.6">EMIF_nCAS</text>
<text x="244.3" y="97.7">EMIF_nRAS</text>
<text x="256" y="101.6">33</text>
<text x="256" y="97.7">33</text>
<text x="18.2" y="103.5">33</text>
<text x="22.1" y="103.5">EMIFBA1_NHET205</text>
<text x="245.4" y="105.4">EMIF_CLK</text>
<text x="256" y="105.4">33</text>
<text x="16.3" y="111.2">33</text>
<text x="20.1" y="111.2">EMIFNWE_EMIFNWR</text>
<text x="245.2" y="109.3">EMIF_CKE</text>
<text x="256" y="109.3">33</text>
<text x="16.1" y="126.7">33</text>
<text x="19.9" y="126.7">EMIF_nCS0</text>
</g>
<g font-size="1.7" fill="#004080">
<text x="116.8" y="43.8">EMIF_ADDR[0]/NHET2[1]</text>
<text x="116.8" y="45.7">EMIF_ADDR[1]/NHET2[3]</text>
<text x="116.8" y="47.7">ETMDATA[11]/EMIF_ADDR[2]</text>
<text x="168.9" y="43.8">ETMDATA[16]/EMIF_DATA[0]</text>
<text x="168.9" y="45.7">ETMDATA[17]/EMIF_DATA[1]</text>
<text x="168.9" y="47.7">ETMDATA[18]/EMIF_DATA[2]</text>
<text x="116.8" y="49.6">ETMDATA[10]/EMIF_ADDR[3]</text>
<text x="116.8" y="51.5">ETMDATA[09]/EMIF_ADDR[4]</text>
<text x="116.8" y="53.5">ETMDATA[08]/EMIF_ADDR[5]</text>
<text x="168.9" y="49.6">ETMDATA[19]/EMIF_DATA[3]</text>
<text x="168.9" y="51.5">ETMDATA[20]/EMIF_DATA[4]</text>
<text x="168.9" y="53.5">ETMDATA[21]/EMIF_DATA[5]</text>
<text x="116.8" y="59.2">EMIF_ADDR[6]/RTP_DATA[13]/NHET2[11]</text>
<text x="168.9" y="55.4">ETMDATA[22]/EMIF_DATA[6]</text>
<text x="168.9" y="57.3">ETMDATA[23]/EMIF_DATA[7]</text>
<text x="168.9" y="59.2">ETMDATA[24]/EMIF_DATA[8]</text>
<text x="116.8" y="61.2">EMIF_ADDR[7]/RTP_DATA[12]/NHET2[13]</text>
<text x="116.8" y="63.1">EMIF_ADDR[8]/RTP_DATA[11]/NHET2[15]</text>
<text x="116.8" y="65">EMIF_ADDR[9]/RTP_DATA[10]</text>
<text x="167.9" y="63.1">ETMDATA[26]/EMIF_DATA[10]</text>
<text x="167.9" y="65">ETMDATA[27]/EMIF_DATA[11]</text>
<text x="168.9" y="61.2">ETMDATA[25]/EMIF_DATA[9]</text>
<text x="116.8" y="67">EMIF_ADDR[10]/RTP_DATA[09]</text>
<text x="116.8" y="68.9">EMIF_ADDR[11]/RTP_DATA[08]</text>
<text x="116.8" y="70.8">EMIF_ADDR[12]/RTP_DATA[06]</text>
<text x="167.9" y="67">ETMDATA[28]/EMIF_DATA[12]</text>
<text x="167.9" y="68.9">ETMDATA[29]/EMIF_DATA[13]</text>
<text x="167.9" y="70.8">ETMDATA[30]/EMIF_DATA[14]</text>
<text x="116.8" y="72.8">EMIF_ADDR[13]/RTP_DATA[05]</text>
<text x="167.9" y="72.8">ETMDATA[31]/EMIF_DATA[15]</text>
<text x="116.8" y="78.5">EMIF_ADDR[14]/RTP_DATA[04]</text>
<text x="116.8" y="80.5">EMIF_ADDR[15]/RTP_DATA[03]</text>
<text x="116.8" y="82.4">EMIF_ADDR[16]/RTP_DATA[02]</text>
<text x="116.8" y="84.3">EMIF_ADDR[17]/RTP_DATA[01]</text>
<text x="116.8" y="86.3">EMIF_ADDR[18]/RTP_DATA[0]</text>
<text x="116.8" y="88.2">EMIF_ADDR[19]/RTP_nENA</text>
<text x="116.8" y="90.1">EMIF_ADDR[20]/RTP_nSYNC</text>
<text x="116.8" y="92.1">EMIF_ADDR[21]/RTP_CLK</text>
<text x="181.8" y="92.1">EMIF_nWAIT</text>
<text x="116.8" y="101.7">ETMDATA[12]/EMIF_BA[0]</text>
<text x="182.6" y="101.7">EMIF_nCAS</text>
<text x="182.6" y="97.8">EMIF_nRAS</text>
<text x="116.8" y="103.6">EMIF_BA[1]/NHET2[5]</text>
<text x="183.7" y="105.6">EMIF_CLK</text>
<text x="116.8" y="109.4">ETMDATA[13]/EMIF_nOE</text>
<text x="116.8" y="111.4">EMIF_nWE/EMIF_nWR</text>
<text x="183.6" y="109.4">EMIF_CKE</text>
<text x="116.8" y="117.1">ETMDATA[15]/EMIF_nDQM[0]</text>
<text x="116.8" y="119.1">ETMDATA[14]/EMIF_nDQM[1]</text>
<text x="116.8" y="126.8">EMIF_nCS[0]/RTP_DATA[15]/NHET2[7]</text>
<text x="161.2" y="130.7">EMIF_nCS[3]/RTP_DATA[14]/NHET2[9]</text>
<text x="169.3" y="128.7">EMIF_nCS[4]/RTP_DATA[07]</text>
<text x="181.8" y="132.6">EMIF_nCS[2]</text>
</g>
<g font-size="1.4">
<text x="30.9" y="11.6">5</text>
<text x="88.9" y="11.6">4</text>
<text x="146.8" y="11.6">3</text>
<text x="204.7" y="11.6">2</text>
<text x="262.6" y="11.6">1</text>
<text x=".5" y="36.2">D</text>
<text x="292.1" y="36.2">D</text>
<text x=".5" y="82.1">C</text>
<text x="292.1" y="82.1">C</text>
<text x=".5" y="127.9">B</text>
<text x="292.1" y="127.9">B</text>
<text x=".5" y="173.8">A</text>
<text x="292.1" y="173.8">A</text>
<text x="30.9" y="196.9">5</text>
<text x="88.9" y="196.9">4</text>
<text x="146.8" y="196.9">3</text>
<text x="204.7" y="196.9">2</text>
<text x="262.6" y="196.9">1</text>
</g>
</svg>
